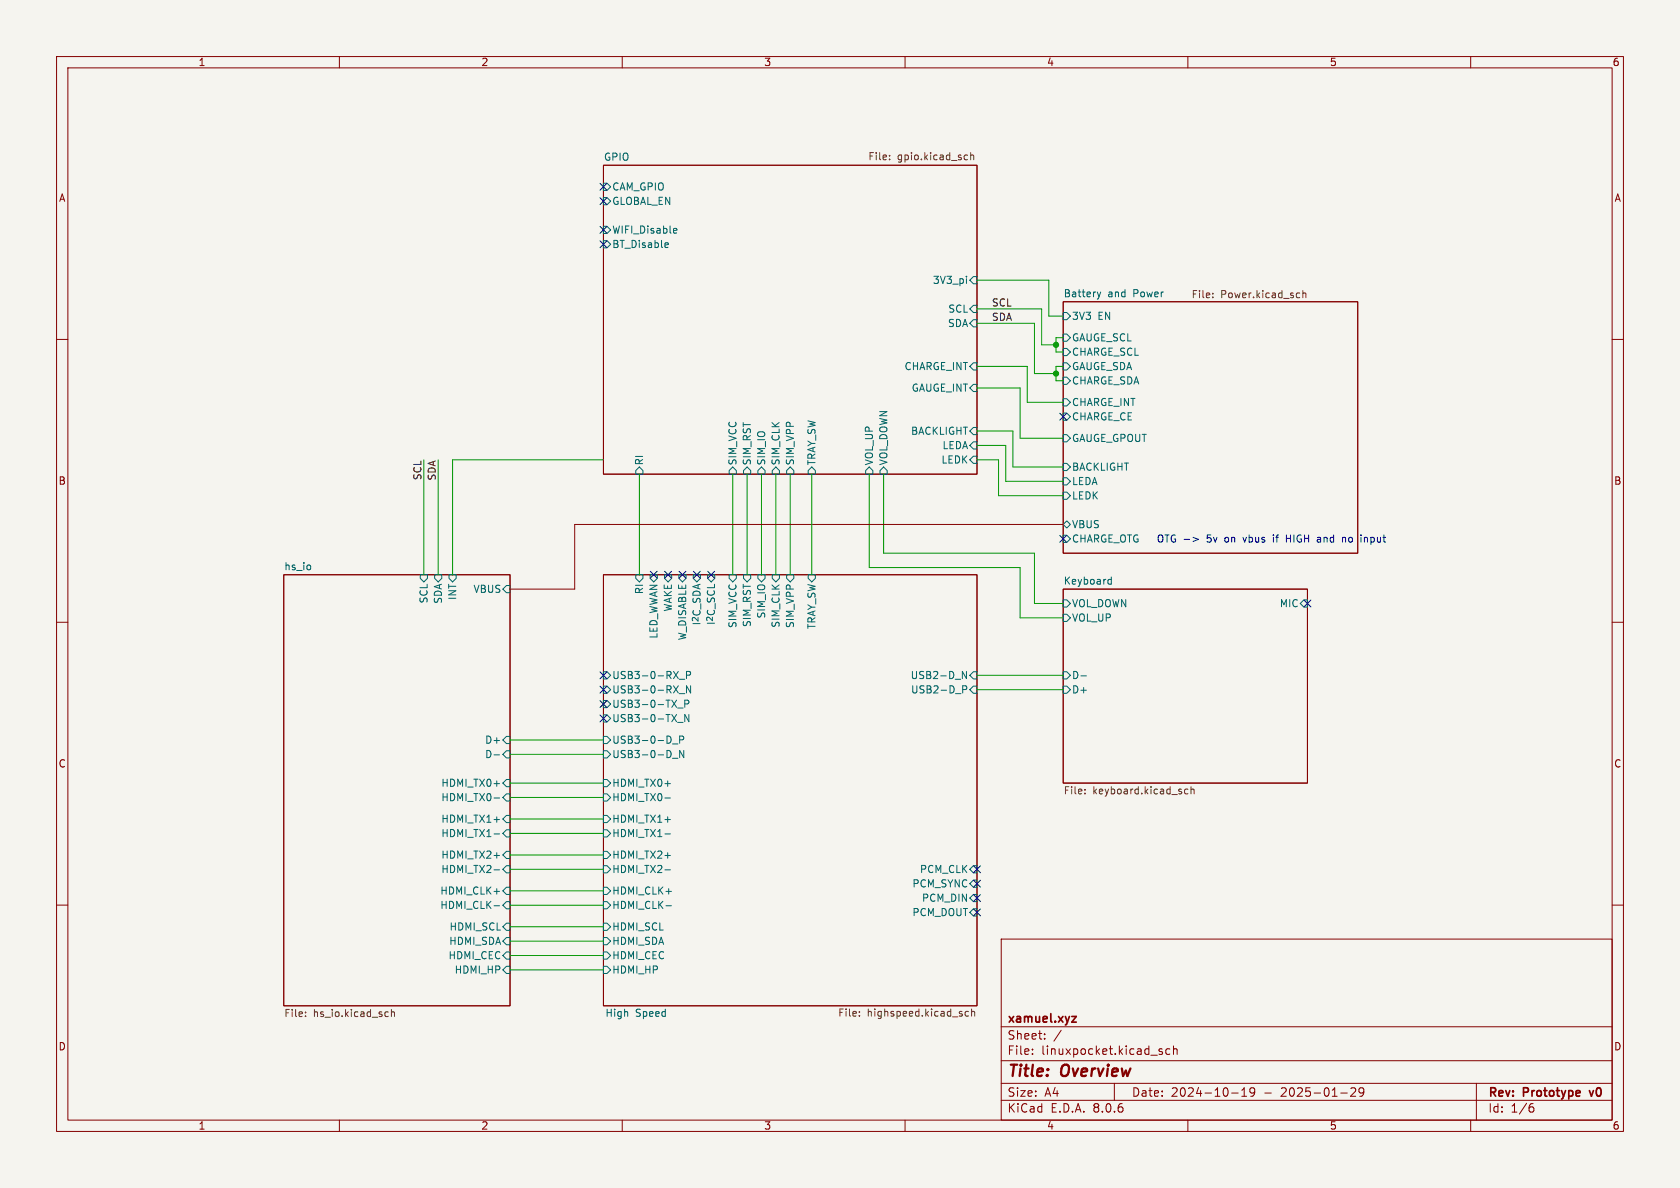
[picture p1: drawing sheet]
<svg xmlns="http://www.w3.org/2000/svg" width="297mm" height="210mm" viewBox="0 0 297 210" stroke-linecap="round" stroke-linejoin="round" font-family="sans-serif">
<path d="M0 0h297v210h-297z" fill="#f5f4ef" stroke="#f5f4ef" stroke-width=".18"/>
<g fill="none" stroke="#840000" stroke-width=".18">
<path d="M10 10h277v190h-277zM12 12h273v186h-273zM60 10v2M110 10v2M160 10v2M210 10v2M260 10v2M106.7 29.2h66v54.6h-66zM10 60h2M188 53.3h52v44.5h-52zM285 60h2M188 92.7h-86.4v11.4h-11.4"/>
<path d="M10 110h2M50.2 101.6h40v76.2h-40zM106.7 101.6h66v76.2h-66zM188 104.1h43.1v34.3h-43.1zM285 110h2M10 160h2M285 160h2M177 166h108v32h-108zM60 198v2M110 198v2M160 198v2M177 194.5h108"/>
<path d="M177 191.5h108M177 187.5h108M177 181.5h108M182.5 186.3v.1M182.5 185.5v.1M184.7 183.6v.1M184.7 182.8v.1M187.6 182.1l-1.3 2M197 191.5v3M205 185.8l.5 .2v.2l-.2 .2-.4-.1M205 185.5h.5M206.8 185.5l-.4-.1-.3 .3v.4l.1 .2h.6"/>
<path d="M207.5 185.5l.2-.1 .3 .1 .1 .9M207.5 184.9v1.5M210 198v2M217.7 193.2h1.2M219.5 193.8h.9M219.5 192.7l.5-.4v1.5M221.8 192.9l-.3 .3h-.3l-.2-.3 .1-.5 .4-.1 .2 .1a.99 .99 0 0 1-.3 1.4h-.3M237 193.2h1.2M238.8 192.4l.6-.1 .2 .1 .1 .3-1 1.1h1M241.1 192.9l-.3 .3h-.3l-.3-.3 .2-.5 .4-.1 .2 .1a.99 .99 0 0 1-.3 1.4h-.3M260 198v2M261 191.5v6.5"/>
<path d="M270.6 195.7h.3l.3 .3-.1 .5-.5 .1"/>
</g>
<path d="M189.5 179.7h.8l-.8 1h.8M281 192.8l.3 1" fill="none" stroke="#840000" stroke-width=".3"/>
<g fill="none" stroke="#006464" stroke-width=".18">
<path d="M106.7 34.9h.6l.6 .7-.6 .6h-.6zM106.7 32.4h.6l.6 .6-.6 .7h-.6zM106.7 42.5h.6l.6 .7-.6 .6h-.6zM106.7 40h.6l.6 .6-.6 .7h-.6zM117.7 42.9l.4 .1 .1 .2-.6 .1M118.1 43.7l-.4 .1M119.2 40.4h.4l.1 .3-.6 .1M119.6 41.2h-.4M170.9 48.8v.2M170.9 49.3v.8M172.1 56.5h.6v1.3h-.6l-.7-.6zM172.1 54h.6v1.2h-.6l-.7-.6z"/>
<path d="M172.1 48.9h.6v1.3h-.6l-.7-.7zM188 59.1h.6l.6 .6-.6 .6h-.6zM188 55.2h.6l.6 .7-.6 .6h-.6zM194 51.6l.3 .9M194.3 52.5l-.2 .3M194.6 51.6l-.3 .9M172.1 78.1h.6v1.3h-.6l-.7-.7zM172.1 75.6h.6v1.2h-.6l-.7-.6zM172.1 64.1h.6v1.3h-.6l-.7-.6zM172.1 67.9h.6v1.3h-.6l-.7-.6zM188 64.1h.6l.6 .7-.6 .6h-.6zM188 76.8h.6l.6 .7-.6 .6h-.6z"/>
<path d="M188 61.6h.6l.6 .6-.6 .7h-.6zM188 70.5h.6l.6 .6-.6 .7h-.6zM188 73h.6l.6 .7-.6 .6h-.6zM188 66.7h.6l.6 .6-.6 .6h-.6zM113 82.6l.7 .6v.6h-1.3v-.6zM128.9 83.2l.6-.6 .7 .6v.6h-1.3zM132.1 82.6l.6 .6v.6h-1.3v-.6zM134.6 82.6l.7 .6v.6h-1.3v-.6zM137.2 82.6l.6 .6v.6h-1.3v-.6zM139.7 82.6l.6 .6v.6h-1.2v-.6zM143.5 82.6l.6 .6v.6h-1.2v-.6zM153.7 82.6l.6 .6v.6h-1.3v-.6z"/>
<path d="M156.2 82.6l.6 .6v.6h-1.2v-.6zM172.1 80.6h.6v1.3h-.6l-.7-.6zM188 94.6h.6l.6 .7-.6 .6h-.6zM188 92.7l.6-.6 .6 .6-.6 .6zM188 87h.6l.6 .6-.6 .7h-.6zM188 81.9h.6l.6 .7-.6 .6h-.6zM188 84.5h.6l.6 .6-.6 .6h-.6zM74.3 101.6h1.3v.6l-.7 .7-.6-.7zM76.8 101.6h1.3v.6l-.6 .7-.7-.7zM79.4 101.6h1.2v.6l-.6 .7-.6-.7zM89.5 103.5h.7v1.3h-.7l-.6-.7zM106.7 118.7h.6l.6 .7-.6 .6h-.6z"/>
<path d="M112.4 101.6h1.3v.6l-.7 .7-.6-.7zM114.9 101.6h1.3v.6l-.6 .7-.7-.7zM117.5 101.6h1.2v.6l-.6 .7-.6-.7zM120 101.6h1.3v.6l-.7 .7-.6-.7zM121.4 119.4l.6-.1 .1-.2-.1-.3-.6-.1v1.3M128.9 101.6h1.3v.6l-.7 .7-.6-.7zM131.4 101.6h1.3v.6l-.6 .7-.7-.7zM134 101.6h1.3v.6l-.7 .7-.6-.7zM136.5 101.6h1.3v.6l-.6 .7-.7-.7zM139.1 101.6h1.2v.6l-.6 .7-.6-.7zM142.9 101.6h1.2v.6l-.6 .7-.6-.7zM170.9 118.7v1.3l-.8-1.3v1.3"/>
<path d="M172.1 118.7h.6v1.3h-.6l-.7-.6zM188 106h.6l.6 .7-.6 .6h-.6zM188 108.6h.6l.6 .6-.6 .7h-.6zM188 118.7h.6l.6 .7-.6 .6h-.6zM191.1 119.5h1M196 103.2h.5M196 102.5h.5M196.5 102v1.3M230.5 106h.6v1.3h-.6l-.6-.6zM87.3 138.5h1M87.3 133.4h1M88.9 133.4l.6-.7h.7v1.3h-.7z"/>
<path d="M89.5 137.8h.7v1.3h-.7l-.6-.7zM89.5 130.2h.7v1.2h-.7l-.6-.6zM106.7 121.3h.6l.6 .6-.6 .7h-.6zM106.7 123.8h.6l.6 .7-.6 .6h-.6zM106.7 126.4h.6l.6 .6-.6 .6h-.6zM106.7 130.2h.6l.6 .6-.6 .6h-.6zM106.7 132.7h.6l.6 .7-.6 .6h-.6zM106.7 137.8h.6l.6 .6-.6 .7h-.6zM117.6 138.5h.9M118.9 131.5h1M118.9 134.1h1M119.8 125.2h1"/>
<path d="M119.8 127.7h1M120.1 120.1h1M120.1 122.6h1M120.2 130.8l.6-.1 .1-.2-.1-.3-.6-.1v1.3M120.9 132.7v1.2l-.7-1.2v1.2M121.1 124.4h.6l.1-.2-.1-.3-.6-.1v1.2M121.8 126.3v1.3l-.7-1.3v1.3M122.1 121.2v1.3l-.7-1.3v1.3M170.2 121.9l.6-.1 .1-.1v-.3l-.7-.2v1.3M172.1 121.3h.6v1.3h-.6l-.7-.7zM188 121.3h.6l.6 .6-.6 .7h-.6zM87.3 144.9h1"/>
<path d="M87.3 147.4h1M87.3 151.2h1M87.3 153.8h1M87.3 141.1h1M87.3 157.6h1M88.9 144.8l.6-.7h.7v1.3h-.7zM88.9 147.3l.6-.6h.7v1.3h-.7zM88.9 151.1l.6-.6h.7v1.3h-.7zM88.9 141l.6-.7h.7v1.3h-.7zM88.9 157.5l.6-.7h.7v1.3h-.7zM89.5 153h.7v1.3h-.7l-.6-.6zM89.5 159.4h.7v1.3h-.7l-.6-.7z"/>
<path d="M106.7 153h.6l.6 .7-.6 .6h-.6zM106.7 150.5h.6l.6 .6-.6 .7h-.6zM106.7 156.8h.6l.6 .7-.6 .6h-.6zM106.7 159.4h.6l.6 .6-.6 .7h-.6zM106.7 144.1h.6l.6 .7-.6 .6h-.6zM106.7 146.7h.6l.6 .6-.6 .7h-.6zM106.7 140.3h.6l.6 .7-.6 .6h-.6zM117.6 144.9h.9M117.6 147.4h.9M117.6 151.2h.9M117.6 153.8h.9M117.6 141.1h.9"/>
<path d="M117.7 157.6h1M172.1 158.1h.6v1.3h-.6l-.7-.6zM172.1 155.6h.6v1.2h-.6l-.7-.6zM172.1 153h.6v1.3h-.6l-.7-.6zM87.3 160.1h1M88.9 163.8l.6-.6h.7v1.3h-.7zM88.9 168.9l.6-.6h.7v1.2h-.7zM89.5 165.7h.7v1.3h-.7l-.6-.6zM89.5 170.8h.7v1.3h-.7l-.6-.6zM106.7 163.2h.6l.6 .6-.6 .7h-.6zM106.7 165.7h.6l.6 .7-.6 .6h-.6zM106.7 168.3h.6l.6 .6-.6 .6h-.6z"/>
<path d="M106.7 170.8h.6l.6 .7-.6 .6h-.6zM117.7 160.1h1M172.1 160.7h.6v1.2h-.6l-.7-.6z"/>
</g>
<g fill="none" stroke="#725600" stroke-width=".18">
<path d="M157.3 28.1v.1M157.3 27.5v.1M170.7 27.4l.4 .1M171.1 28.2h-.4M171.6 27.5l.2-.1 .3 .1v.7M171.6 27v1.2M214.4 52.5v.1M214.4 51.8v.2M229.7 51.8h.1M229.8 52.6h-.1M230.3 51.4v1.2M230.3 51.9l.2-.1h.3l.1 .8"/>
<path d="M191.8 139.6v.1M210 139.6l-.3-.1-.3 .2 .1 .6h.5M210.6 139.6l.1-.1 .3 .1 .1 .7M210.6 139.1v1.2M191.8 140.2v.1M54 179.6v.1M54 178.9v.1M68.3 178.9h.3M68.6 179.6l-.3 .1M69.2 179l.2-.1h.3v.8M69.2 178.4v1.3M151.9 179.5v.1"/>
<path d="M151.9 178.8v.2M171.2 178.8h-.3l-.3 .2 .1 .6h.5M171.8 178.9l.1-.1h.4v.8M171.8 178.4v1.2"/>
</g>
<path d="M210.9 95l1 .3-1 .4M225.1 94.6v.1M225.1 95v.8M227.4 94.6v1.2M227.4 95.2h.7M233 95h.4M233.5 95.8h-.5M233.5 95.3h-.5M237.4 95h.4l.1 .8M241.2 95v.8M241.6 95l-.4 .1" fill="none" stroke="#0000c2" stroke-width=".18"/>
<g fill="none" stroke="#009600" stroke-width=".18">
<path d="M172.7 49.5h12.7v6.4h2.6M172.7 57.2h10.2v8.8h3.8M172.7 54.6h11.4v6.4h2.6M188 59.7h-1.3v2.5h1.3M172.7 68.6h7.6v8.9h7.7M172.7 64.8h8.9v6.3h6.4M172.7 78.7h5.1v6.4h10.2M172.7 76.2h6.4v6.4h8.9M188 64.8h-1.3v2.5h1.3M74.9 81.3v20.3M77.5 81.3v20.3M106.7 81.3h-26.7v20.3"/>
<path d="M113 83.8v17.8M129.5 83.8v17.8M132.1 83.8v17.8M134.6 83.8v17.8M137.2 83.8v17.8M139.7 83.8v17.8M143.5 83.8v17.8M153.7 83.8v16.5h26.6v8.9h7.7M156.2 83.8v14h26.7v8.9h5.1M172.7 81.3h3.8v6.3h11.5M172.7 119.4h15.3M90.2 138.4h16.5"/>
<path d="M90.2 133.4h16.5M90.2 130.8h16.5M172.7 121.9h15.3M90.2 151.1h16.5M90.2 147.3h16.5M90.2 141h16.5M90.2 153.7h16.5M90.2 144.8h16.5M90.2 157.5h16.5M90.2 168.9h16.5M90.2 171.5h16.5M90.2 166.4h16.5"/>
<path d="M90.2 163.8h16.5M90.2 160h16.5"/>
</g>
<g fill="none" stroke="#000084" stroke-width=".18">
<path d="M106.1 32.4l1.2 1.2M106.1 35l1.2 1.2M107.3 32.4l-1.2 1.2M107.3 35l-1.2 1.2M106.1 40l1.2 1.2M106.1 42.6l1.2 1.2M107.3 40l-1.2 1.2M107.3 42.6l-1.2 1.2M187.4 73.1l1.2 1.2M188.6 73.1l-1.2 1.2M187.4 94.6l1.2 1.3M188.6 94.6l-1.2 1.3"/>
<path d="M106.1 118.8l1.2 1.2M107.3 118.8l-1.2 1.2M115 101l1.2 1.2M116.2 101l-1.2 1.2M117.5 101l1.2 1.2M118.7 101l-1.2 1.2M120 101l1.3 1.2M121.3 101l-1.3 1.2M230.5 106.1l1.2 1.2M231.7 106.1l-1.2 1.2M106.1 123.9l1.2 1.2M106.1 121.3l1.2 1.2"/>
<path d="M106.1 126.4l1.2 1.2M107.3 123.9l-1.2 1.2M107.3 121.3l-1.2 1.2M107.3 126.4l-1.2 1.2M172.1 158.1l1.2 1.3M172.1 153.1l1.2 1.2M172.1 155.6l1.2 1.2M173.3 158.1l-1.2 1.3M173.3 153.1l-1.2 1.2M173.3 155.6l-1.2 1.2M172.1 160.7l1.2 1.2M173.3 160.7l-1.2 1.2"/>
</g>
<g fill="#009600" stroke="#009600" stroke-width=".18">
<circle cx="186.7" cy="61" r=".46"/>
<circle cx="186.7" cy="66" r=".46"/>
</g>
<g font-size="2.8" fill="#840000">
<text x="178" y="190.9">Title:</text>
<text x="187.7" y="190.9">Overview</text>
</g>
<g font-size="2.1" fill="#840000">
<text x="178" y="184">Sheet:</text>
<text x="178" y="181.2">xamuel.xyz</text>
<text x="178" y="186.7">File:</text>
<text x="184.1" y="186.7">linuxpocket.kicad_sch</text>
<text x="178" y="196.9">KiCad</text>
<text x="178" y="194.1">Size:</text>
<text x="184.7" y="194.1">A4</text>
<text x="185.7" y="196.9">E.D.A.</text>
<text x="193.3" y="196.9">8.0.6</text>
<text x="200" y="194.1">Date:</text>
<text x="207" y="194.1">2024-10-19</text>
<text x="223.5" y="194.1">-</text>
<text x="226.6" y="194.1">2025-01-29</text>
<text x="263" y="194.3">Rev:</text>
<text x="263" y="196.9">Id:</text>
<text x="267.1" y="196.9">1/6</text>
<text x="269.4" y="194.3">Prototype</text>
<text x="281.8" y="194.3">v0</text>
</g>
<g font-size="1.8" fill="#840000">
<text x="35" y="11.9">1</text>
<text x="85" y="11.9">2</text>
<text x="135" y="11.9">3</text>
<text x="185" y="11.9">4</text>
<text x="235" y="11.9">5</text>
<text x="285" y="11.9">6</text>
<text x="10.3" y="35.9">A</text>
<text x="285.3" y="35.9">A</text>
<text x="10.3" y="85.9">B</text>
<text x="285.3" y="85.9">B</text>
<text x="10.3" y="135.9">C</text>
<text x="285.3" y="135.9">C</text>
<text x="10.3" y="185.9">D</text>
<text x="285.3" y="185.9">D</text>
<text x="35" y="199.9">1</text>
<text x="85" y="199.9">2</text>
<text x="135" y="199.9">3</text>
<text x="185" y="199.9">4</text>
<text x="235" y="199.9">5</text>
<text x="285" y="199.9">6</text>
</g>
<g font-size="1.8" fill="#006464">
<text x="106.7" y="28.5">GPIO</text>
<text x="108.1" y="33.9">CAM_GPIO</text>
<text x="108.1" y="36.4">GLOBAL_EN</text>
<text x="108.1" y="41.5">WIFI_Disable</text>
<text x="108.1" y="44">BT_Disable</text>
<text x="164.8" y="50.4">3V3_pi</text>
<text x="188" y="52.6">Battery</text>
<text x="195.8" y="52.6">and</text>
<text x="200.5" y="52.6">Power</text>
<text x="167.5" y="58">SDA</text>
<text x="167.5" y="55.5">SCL</text>
<text x="189.4" y="56.7">3V3</text>
<text x="194.1" y="56.7">EN</text>
<text x="159.8" y="65.6">CHARGE_INT</text>
<text x="189.4" y="60.6">GAUGE_SCL</text>
<text x="189.4" y="65.6">GAUGE_SDA</text>
<text x="189.4" y="63.1">CHARGE_SCL</text>
<text x="161.1" y="69.4">GAUGE_INT</text>
<text x="189.4" y="72">CHARGE_INT</text>
<text x="189.4" y="68.2">CHARGE_SDA</text>
<text x="161" y="77.1">BACKLIGHT</text>
<text x="189.4" y="74.5">CHARGE_CE</text>
<text x="113.9" y="82.4" transform="rotate(-90 113.9 82.4)">RI</text>
<text x="130.4" y="82.4" transform="rotate(-90 130.4 82.4)">SIM_VCC</text>
<text x="132.9" y="82.4" transform="rotate(-90 132.9 82.4)">SIM_RST</text>
<text x="135.5" y="82.4" transform="rotate(-90 135.5 82.4)">SIM_IO</text>
<text x="138" y="82.4" transform="rotate(-90 138 82.4)">SIM_CLK</text>
<text x="140.6" y="82.4" transform="rotate(-90 140.6 82.4)">SIM_VPP</text>
<text x="144.4" y="82.4" transform="rotate(-90 144.4 82.4)">TRAY_SW</text>
<text x="154.5" y="82.4" transform="rotate(-90 154.5 82.4)">VOL_UP</text>
<text x="157.1" y="82.4" transform="rotate(-90 157.1 82.4)">VOL_DOWN</text>
<text x="166.3" y="82.1">LEDK</text>
<text x="166.5" y="79.6">LEDA</text>
<text x="189.4" y="78.3">GAUGE_GPOUT</text>
<text x="189.4" y="83.4">BACKLIGHT</text>
<text x="189.4" y="88.5">LEDK</text>
<text x="189.4" y="86">LEDA</text>
<text x="189.4" y="93.6">VBUS</text>
<text x="50.2" y="100.9">hs_io</text>
<text x="189.4" y="96.1">CHARGE_OTG</text>
<text x="75.8" y="106.8" transform="rotate(-90 75.8 106.8)">SCL</text>
<text x="78.3" y="106.8" transform="rotate(-90 78.3 106.8)">SDA</text>
<text x="80.9" y="106.2" transform="rotate(-90 80.9 106.2)">INT</text>
<text x="83.6" y="105">VBUS</text>
<text x="113.9" y="105.1" transform="rotate(-90 113.9 105.1)">RI</text>
<text x="188" y="103.4">Keyboard</text>
<text x="189.4" y="107.5">VOL_DOWN</text>
<text x="226.2" y="107.5">MIC</text>
<text x="116.4" y="113" transform="rotate(-90 116.4 113)">LED_WWAN</text>
<text x="119" y="108.2" transform="rotate(-90 119 108.2)">WAKE</text>
<text x="121.5" y="113.3" transform="rotate(-90 121.5 113.3)">W_DISABLE</text>
<text x="130.4" y="111.1" transform="rotate(-90 130.4 111.1)">SIM_VCC</text>
<text x="132.9" y="110.9" transform="rotate(-90 132.9 110.9)">SIM_RST</text>
<text x="135.5" y="109.4" transform="rotate(-90 135.5 109.4)">SIM_IO</text>
<text x="138" y="111.1" transform="rotate(-90 138 111.1)">SIM_CLK</text>
<text x="140.6" y="111.1" transform="rotate(-90 140.6 111.1)">SIM_VPP</text>
<text x="144.4" y="111.3" transform="rotate(-90 144.4 111.3)">TRAY_SW</text>
<text x="189.4" y="110.1">VOL_UP</text>
<text x="108.1" y="120.2">USB3-0-RX_P</text>
<text x="108.1" y="122.8">USB3-0-RX_N</text>
<text x="108.1" y="125.3">USB3-0-TX_P</text>
<text x="160.9" y="120.2">USB2-D_N</text>
<text x="161" y="122.8">USB2-D_P</text>
<text x="189.4" y="120.2">D-</text>
<text x="189.4" y="122.8">D+</text>
<text x="85.7" y="131.7">D+</text>
<text x="108.1" y="127.9">USB3-0-TX_N</text>
<text x="108.1" y="131.7">USB3-0-D_P</text>
<text x="85.7" y="134.2">D-</text>
<text x="108.1" y="134.2">USB3-0-D_N</text>
<text x="77.9" y="139.3">HDMI_TX0+</text>
<text x="77.9" y="141.8">HDMI_TX0-</text>
<text x="108.1" y="139.3">HDMI_TX0+</text>
<text x="108.1" y="141.8">HDMI_TX0-</text>
<text x="77.9" y="145.6">HDMI_TX1+</text>
<text x="77.9" y="148.2">HDMI_TX1-</text>
<text x="108.1" y="145.6">HDMI_TX1+</text>
<text x="108.1" y="148.2">HDMI_TX1-</text>
<text x="77.9" y="152">HDMI_TX2+</text>
<text x="77.9" y="154.5">HDMI_TX2-</text>
<text x="108.1" y="154.5">HDMI_TX2-</text>
<text x="108.1" y="152">HDMI_TX2+</text>
<text x="162.5" y="154.5">PCM_CLK</text>
<text x="77.7" y="160.9">HDMI_CLK-</text>
<text x="77.7" y="158.3">HDMI_CLK+</text>
<text x="108.1" y="158.3">HDMI_CLK+</text>
<text x="108.1" y="160.9">HDMI_CLK-</text>
<text x="161.2" y="157.1">PCM_SYNC</text>
<text x="162.9" y="159.6">PCM_DIN</text>
<text x="79.3" y="167.2">HDMI_SDA</text>
<text x="79.4" y="164.7">HDMI_SCL</text>
<text x="108.1" y="164.7">HDMI_SCL</text>
<text x="108.1" y="167.2">HDMI_SDA</text>
<text x="161.2" y="162.2">PCM_DOUT</text>
<text x="79.2" y="169.8">HDMI_CEC</text>
<text x="80.3" y="172.3">HDMI_HP</text>
<text x="108.1" y="169.8">HDMI_CEC</text>
<text x="108.1" y="172.3">HDMI_HP</text>
<text x="106.9" y="179.8">High</text>
<text x="112.3" y="179.8">Speed</text>
</g>
<g font-size="1.8" fill="#725600">
<text x="153.4" y="28.7">File:</text>
<text x="158.6" y="28.7">gpio.kicad_sch</text>
<text x="210.6" y="53">File:</text>
<text x="215.8" y="53">Power.kicad_sch</text>
<text x="188" y="140.7">File:</text>
<text x="193.2" y="140.7">keyboard.kicad_sch</text>
<text x="50.2" y="180.1">File:</text>
<text x="55.4" y="180.1">hs_io.kicad_sch</text>
<text x="148.1" y="180">File:</text>
<text x="153.3" y="180">highspeed.kicad_sch</text>
</g>
<g font-size="1.8" fill="#0f0f0f">
<text x="175.3" y="56.8">SDA</text>
<text x="175.3" y="54.3">SCL</text>
<text x="74.6" y="85" transform="rotate(-90 74.6 85)">SCL</text>
<text x="77.1" y="85.1" transform="rotate(-90 77.1 85.1)">SDA</text>
</g>
<g font-size="1.8" fill="#0000c2">
<text x="204.4" y="96.1">OTG -&gt;</text>
<text x="213.5" y="96.1">5v</text>
<text x="216.8" y="96.1">on</text>
<text x="220.3" y="96.1">vbus</text>
<text x="225.7" y="96.1">if</text>
<text x="228.2" y="96.1">HIGH</text>
<text x="233.9" y="96.1">and</text>
<text x="238.6" y="96.1">no</text>
<text x="242" y="96.1">input</text>
</g>
<g font-size="1.8" fill="#000084">
<text x="124.1" y="110.6" transform="rotate(-90 124.1 110.6)">I^{2}C_SDA</text>
<text x="126.6" y="110.6" transform="rotate(-90 126.6 110.6)">I^{2}C_SCL</text>
</g>
</svg>
